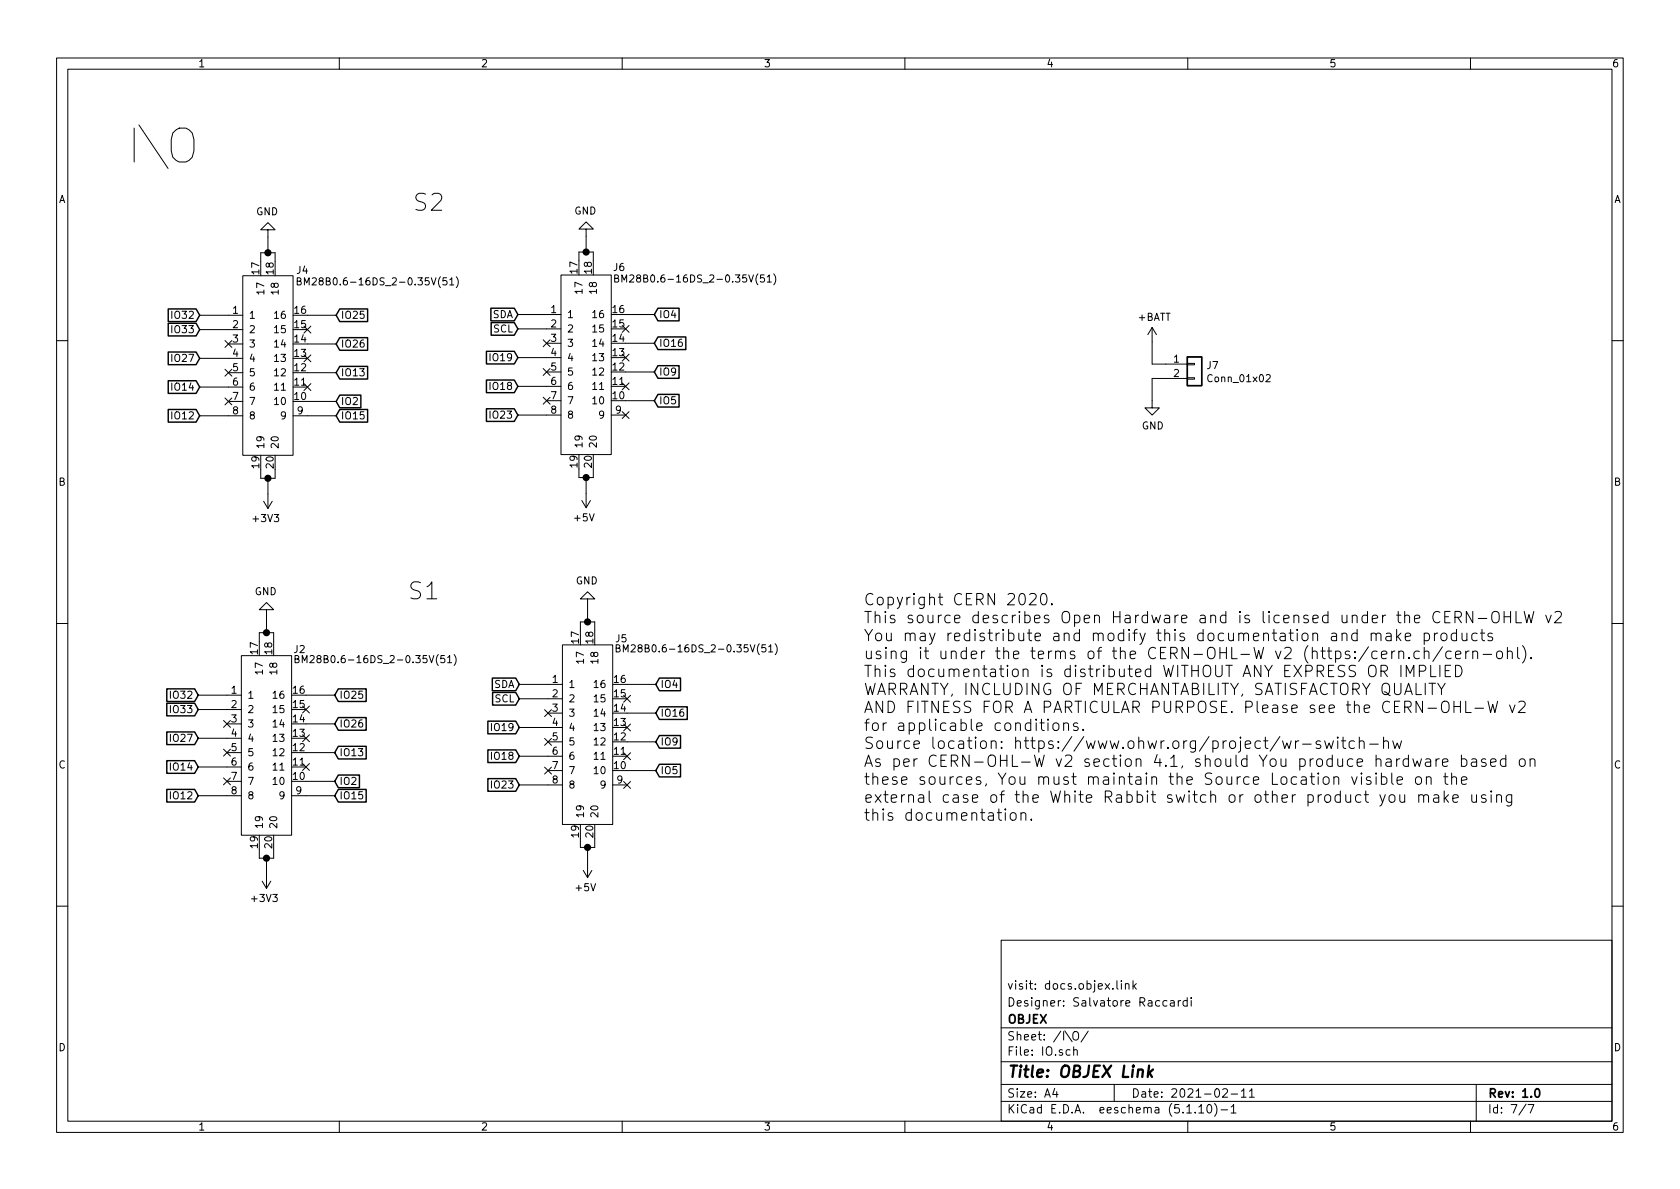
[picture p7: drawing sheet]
<svg xmlns="http://www.w3.org/2000/svg" width="297mm" height="210mm" viewBox="0 0 297 210" stroke-linecap="round" stroke-linejoin="round" font-family="sans-serif">
<g fill="none" stroke="#000" stroke-width=".18">
<path d="M10 10.3h277v189.9h-277zM12 12.2h273v186.1h-273zM60 10.3v1.9M110 10.3v1.9M160 10.3v1.9M210 10.3v1.9M260 10.3v1.9M35.3 55.7h7.6M35.3 58.3h7.6M42.9 48.8h8.9v31.7h-8.9zM46.1 46.2v-1.5h2.5v1.5M47.4 40.6h1.2l-1.2-1.2-1.3 1.2h1.3v4.1"/>
<path d="M52.6 49.7h.5l.1-.2v-.3l-.6-.1v1.3h.4l.2-.1 .1-.3-.3-.3M53.7 57.7l1.3 1.2M53.8 50.4v-1.3l.4 .9 .5-.9v1.3M54.4 55.7h5M55 57.7l-1.3 1.2M79 49.1h-.6l-.1 .6 .5-.1 .2 .3v.3l-.2 .2-.5-.1M79.5 49.5l.4-.4v1.3M79.5 50.4h.7M80.7 48.9a1.47 1.47 0 0 1 0 2M91.6 55.6h7.6M91.6 58.2h7.6M99.2 48.6h8.9v31.8h-8.9z"/>
<path d="M102.4 46.1v-1.5h2.5v1.5M103.6 40.5h1.3l-1.3-1.3-1.2 1.3h1.2v4.1M108.7 49.2h.5l.1-.2v-.3l-.6-.1v1.3h.5l.1-.1 .1-.4-.3-.2M110 49.9v-1.3l.4 .9 .4-.9v1.3M110 57.6l1.2 1.2M110.6 55.6h5.1M111.2 57.6l-1.2 1.2M135.1 48.6h-.6l-.1 .6 .5-.1 .3 .2v.4l-.3 .2-.5-.1M135.7 49l.3-.4v1.3M135.7 49.9h.7M136.8 48.4a1.47 1.47 0 0 1 0 2M203.7 57.9v6.5h6.2"/>
<path d="M203.7 57.9l-.8 1.3M203.7 57.9l.8 1.3M10 60.2h2M35.3 63.4h7.6M35.3 68.4h7.6M35.3 73.5h7.6M39.8 70.4l1.2 1.2M39.8 65.3l1.2 1.2M39.8 60.2l1.2 1.2M40.4 60.8h2.5M40.4 65.9h2.5M40.4 71h2.5"/>
<path d="M41 70.4l-1.2 1.2M41 65.3l-1.2 1.2M41 60.2l-1.2 1.2M51.8 73.5h7.6M53.7 62.8l1.3 1.2M53.7 67.8l1.3 1.3M54.4 60.8h5M54.4 65.9h5M54.4 71h5M55 62.8l-1.3 1.2M55 67.8l-1.3 1.3M91.6 63.2h7.6"/>
<path d="M91.6 68.3h7.6M91.6 73.4h7.6M96 70.3l1.3 1.2M96 65.2l1.3 1.2M96 60.1l1.3 1.2M96.6 60.7h2.6M96.6 65.8h2.6M96.6 70.9h2.6M97.3 70.3l-1.3 1.2M97.3 65.2l-1.3 1.2M97.3 60.1l-1.3 1.2M108.1 73.4h2.5"/>
<path d="M110 62.6l1.2 1.2M110 67.7l1.2 1.2M110 72.8l1.2 1.2M110.6 60.7h5.1M110.6 65.8h5.1M110.6 70.9h5.1M111.2 62.6l-1.2 1.2M111.2 67.7l-1.2 1.2M111.2 72.8l-1.2 1.2M209.9 66.8h1.3v.3h-1.3zM209.9 64.3h1.3v.2h-1.3zM209.9 66.9h-6.2v5.2h1.3l-1.3 1.3-1.3-1.3h1.3"/>
<path d="M223.9 66.4l.5-.2 .2 .4-.1 .2-.7 .7h.8M285 60.2h2M46.1 83.1v1.5h2.5v-1.5M46.6 88.6l.8 1.3M47.4 84.6v5.3M48.1 88.6l-.7 1.3M102.4 82.9v1.5h2.5v-1.5M102.9 88.5l.7 1.3M103.6 84.4v5.4M104.4 88.5l-.8 1.3M10 110.3h2M42.7 115.9h8.9v31.8h-8.9z"/>
<path d="M45.8 113.4v-1.5h2.6v1.5M47.1 107.8h1.3l-1.3-1.3-1.3 1.3h1.3v4.1M52.2 116.5h.5l.1-.2v-.3l-.6-.1v1.3h.5l.1-.1 .1-.3-.3-.3M53.4 117.2v-1.3l.4 .9 .5-.9v1.3M78.6 115.9h-.6l-.1 .6 .5-.1 .3 .3v.3l-.3 .2-.5-.1M79.1 116.3l.4-.4v1.3M79.1 117.2h.8M80.3 115.7a1.47 1.47 0 0 1 0 2M99.4 114h8.9v31.8h-8.9zM102.6 111.5v-1.5h2.6v1.5M103.9 105.9h1.3l-1.3-1.3-1.3 1.3h1.3v4.1M108.9 114.6h.6l.1-.2v-.3l-.7-.1v1.3h.5l.2-.1 .1-.3-.4-.3"/>
<path d="M110.2 115.3v-1.3l.4 .9 .4-.9v1.3M135.4 114h-.7v.6l.5-.1 .2 .3v.3l-.2 .2-.5-.1M135.9 114.4l.4-.4v1.3M135.9 115.3h.7M137.1 113.8a1.47 1.47 0 0 1 0 2M182 105.1l.3-.2h.5l.3 .2 .1 .4-.1 .3-1.1 1.2h1.2M184.1 105.1a.49 .49 0 0 1 .5-.1 .49 .49 0 0 1 .4 .3 1.03 1.03 0 0 1-.6 1.7 1.18 1.18 0 0 1-.4-1.7zM186 106.8v.2l-.1-.1 .1-.1v.2M242.4 112.2a.49 .49 0 0 1 .9 0v1.1M242.4 112v1.3M243.3 112.2l.1-.1a.48 .48 0 0 1 .8 .1v1.1M244.2 115.8l1-.2-.1-.4-.5-.1-.4 .3 .1 1 .3 .1 .5-.1"/>
<path d="M245.1 112.1l.2-.1 .6 .1 .1 1.2M246 112.4l-.7 .1a.39 .39 0 0 0-.3 .4 .39 .39 0 0 0 .3 .4l.7-.1M246.1 115.1v1.4M246.6 115.1l-.3 .1-.2 .3M246.9 111.3v2M247.1 112.5l.6 .8M247.3 115.3a.49 .49 0 0 1 .9 .1v1.1M247.3 115.1v1.4M247.7 112l-.8 .7M247.7 117.6v2.1M248.5 112.6l.9-.2-.1-.3-.6-.1-.2 .2 .1 1 .1 .1 .6-.1M248.6 119.7v-2.1l.7 1.5 .7-1.5v2.1"/>
<path d="M249.1 116.3l.1 .1-.1 .1-.1-.1 .1-.1v.2M251 115.2l-.6-.1-.4 .4v.6l.2 .3 .2 .1 .6-.1M251 118.7h.7a.54 .54 0 0 0 .4-.5 .54 .54 0 0 0-.4-.6h-.7v2.1M251.8 112.1l.6-.1 .4 .3v.6l-.2 .3-.2 .1-.6-.1M251.8 115.3a.47 .47 0 0 1 .9 .1v1.1M251.8 112v2M251.8 114.5v2M253 117.6v2.1h.9M253.6 112v1.3M254.2 112l-.4 .1-.2 .2M254.6 117.6v2.1M254.9 112.2a.55 .55 0 0 1 .5-.3 .55 .55 0 0 1 .4 .4v.6a.55 .55 0 0 1-.5 .4 .55 .55 0 0 1-.5-.4z"/>
<path d="M255 114.4l-1.7 2.6M255.4 109.1h.7M255.5 118.6h.7M256.4 108.1h-1v2h1M256.5 117.6h-1v2.1h1M256.6 115.2l-.6-.1-.4 .4v.6l.2 .3 .2 .1 .6-.1M257.3 109.2h.7a.54 .54 0 0 0 .4-.6 .54 .54 0 0 0-.4-.5h-.7v2M257.4 115.8l.9-.2-.1-.4-.6-.1-.2 .3 .1 1 .1 .1 .6-.1M257.4 117.6a1.06 1.06 0 0 1 1.1 .7 1.06 1.06 0 0 1-.4 1.3l-.7 .1zM257.5 112.1l-.5-.1-.4 .3v.6l.2 .3 .2 .1 .5-.1M257.5 111.3v2M257.7 109.2l.7 .9"/>
<path d="M258.5 112l.1 1.2a.53 .53 0 0 0 .8-.1M259.2 115.1v1.4M259.4 112v1.3M259.7 115.1l-.3 .1-.2 .3M260.4 108.1v2l-1.1-2v2M260.4 115.3a.52 .52 0 0 1 .8-.1l.1 1.3M260.4 115.1v1.4M261.2 112.1l-.6-.1-.4 .3v.6l.2 .3 .2 .1 .6-.1M261.4 109.4h1.5M261.7 112h.8M262 111.3v1.7l.1 .2 .4 .1M262.2 115.7h1.6"/>
<path d="M263.9 108.4a.66 .66 0 0 1 .7-.3 .66 .66 0 0 1 .5 .7v.6a.66 .66 0 0 1-.4 .7 .66 .66 0 0 1-.7-.1 1.58 1.58 0 0 1-.1-1.6zM263.9 112.1a.5 .5 0 0 0-.8 .1l.1 .3a.68 .68 0 0 1 .7 .4v.3l-.2 .1-.6-.1M264.7 115.3a.55 .55 0 0 1 .5-.2 .55 .55 0 0 1 .5 .4v.6a.54 .54 0 0 1-.6 .4 .54 .54 0 0 1-.5-.4zM265.9 109.1h1.2M265.9 108.1v2M266.5 115.3a.49 .49 0 0 1 .9 .1v1.1M266.5 114.5v2M267.1 108.1v2M268 108.1v2h1M268.3 114.5v1.7l.3 .3M269.2 114.2a2.29 2.29 0 0 1 0 3M269.5 108.1l.5 2 .3-1.4 .4 1.4 .5-2"/>
<path d="M270.7 116.3l.1 .1-.1 .1v-.2v.2M273.3 108.8l.5 1.3 .5-1.3M274.9 108.3l.3-.2h.5l.3 .2 .1 .4-.1 .3-1.2 1.1h1.3M285 110.3h2M35.1 122.9h7.6M35.1 125.5h7.6M35.1 130.6h7.6M35.1 135.6h7.6M39.5 137.6l1.2 1.2M39.5 132.5l1.2 1.2M39.5 127.4l1.2 1.2M40.1 128h2.6"/>
<path d="M40.1 133.1h2.6M40.1 138.2h2.6M40.7 137.6l-1.2 1.2M40.7 132.5l-1.2 1.2M40.7 127.4l-1.2 1.2M53.5 124.9l1.2 1.2M53.5 129.9l1.2 1.3M53.5 135l1.2 1.2M54.1 122.9h5.1M54.1 128h5.1M54.1 133.1h5.1M54.1 138.2h5.1"/>
<path d="M54.7 124.9l-1.2 1.2M54.7 129.9l-1.2 1.3M54.7 135l-1.2 1.2M91.8 121h7.6M91.8 123.6h7.6M91.8 128.6h7.6M91.8 133.7h7.6M91.8 138.8h7.6M96.3 125.5l1.2 1.2M96.3 130.6l1.2 1.2M96.3 135.7l1.2 1.2M96.9 126.1h2.5"/>
<path d="M96.9 131.2h2.5M96.9 136.3h2.5M97.5 125.5l-1.2 1.2M97.5 130.6l-1.2 1.2M97.5 135.7l-1.2 1.2M108.3 138.8h2.6M110.3 123l1.2 1.2M110.3 138.2l1.2 1.2M110.3 133.1l1.2 1.2M110.3 128l1.2 1.3M110.9 121h5.1M110.9 126.1h5.1"/>
<path d="M110.9 131.2h5.1M110.9 136.3h5.1M111.5 123l-1.2 1.2M111.5 138.2l-1.2 1.2M111.5 133.1l-1.2 1.2M111.5 128l-1.2 1.3M183.9 127.8h.7M184.1 127.2v1.7l.2 .2 .3 .1M185.3 127.2l-.1 .1h.2l-.1-.1v.1M185.3 127.8v1.4M186.3 128a.55 .55 0 0 1 .5-.2 .55 .55 0 0 1 .4 .4v.6a.55 .55 0 0 1-.5 .4 .55 .55 0 0 1-.5-.4zM188.1 128a.5 .5 0 0 1 .8 .1v1.1"/>
<path d="M188.1 127.8v1.4M190.6 127.9l-.5-.1-.3 .3 .1 .3 .7 .2 .1 .2-.1 .3-.2 .1-.6-.1M191.5 129l.1 .1-.1 .1-.1-.1 .1-.1v.2M226.8 131l.4 1.4 .3-1 .4 1 .4-1.4M229.1 131v1.4M229.6 131l-.3 .1-.2 .3M230.3 131.6h1.5M233.5 131.1a.48 .48 0 0 0-.8 .2l.1 .3a.68 .68 0 0 1 .8 .4l-.3 .4-.6-.1M234.2 131l.4 1.4 .4-1 .4 1 .4-1.4M236.5 130.3l-.1 .1h.2l-.1-.1v.2M236.5 131v1.4M237.2 131h.7"/>
<path d="M237.5 130.3v1.7l.1 .3 .3 .1M239 137.4l.5 1.3 .5-1.3M239.5 131.1l-.6-.1-.4 .4v.6l.2 .3 .2 .1 .6-.1M240.3 131.2a.52 .52 0 0 1 .8-.1l.1 1.3M240.3 130.3v2.1M240.7 137.4v1.3M242.2 131.6h1.5M242.3 137.5l-.4-.1-.3 .2 .1 .3 .6 .2 .1 .2-.1 .3-.1 .1-.6-.1M243.3 137.4v1.3M244.2 137.5l.6-.1 .4 .3v.6l-.2 .3-.2 .1-.6-.1M244.2 136.7v2M244.6 131.2a.5 .5 0 0 1 .9 .1v1.1"/>
<path d="M244.6 130.3v2.1M246.1 136.7v1.7l.3 .3M246.3 131l.3 1.4 .4-1 .4 1 .4-1.4M247 138l1-.2-.1-.3-.6-.1-.3 .2 .1 1 .2 .1 .6-.1M249.8 134.2l.4 1.3 .4-.9 .4 .9 .3-1.3M250.4 137.6a.55 .55 0 0 1 .5-.3 .55 .55 0 0 1 .4 .4v.6a.55 .55 0 0 1-.5 .4 .55 .55 0 0 1-.5-.4zM252.1 134.3l.2-.1 .6 .1 .1 1.2M252.2 137.6a.47 .47 0 0 1 .8 0v1.1M252.2 137.4v1.3M253 134.7l-.7 .1a.39 .39 0 0 0-.3 .3 .39 .39 0 0 0 .3 .4l.7-.1M253.9 134.2v1.3M254.2 120.8l.7 1.1 .6-1.1"/>
<path d="M254.5 134.2l-.4 .1-.2 .3M254.9 121.9v.9M255 134.8l1-.1-.1-.4-.6-.1-.3 .3 .1 .9 .2 .1 .6-.1M255.2 137.4h.8M255.3 139.9v2M255.5 136.7v1.7l.1 .2 .4 .1M256.7 137.6a.5 .5 0 0 1 .8 0v1.1M256.7 136.7v2M257.1 124v2M257.1 124.9h1.1M258.2 124v2M258.4 134.3l.6-.1 .4 .4v.5l-.2 .3-.2 .1-.6-.1"/>
<path d="M258.4 138l1-.2-.1-.3-.6-.1-.3 .2 .1 1 .2 .1 .6-.1M258.4 133.5v2M259.2 124v2h.9M260.2 134.3l.2-.1 .6 .1 .1 1.2M260.8 125.2h1.5M261.1 134.7l-.7 .1a.39 .39 0 0 0-.3 .3 .39 .39 0 0 0 .3 .4l.7-.1M262.7 134.3a.48 .48 0 0 0-.8 .2l.1 .3a.68 .68 0 0 1 .8 .3l-.3 .4-.6-.1M263.1 124l.5 2 .3-1.4 .4 1.4 .5-2M263.6 134.8l.9-.1-.1-.4-.5-.1-.3 .3 .1 .9 .2 .1 .5-.1M263.7 139.9l-.1 .1h.2l-.1-.1v.1M266.2 134.3l-.5-.1-.4 .4v.5l.2 .3 .2 .1 .5-.1M266.2 133.5v2"/>
<path d="M266.9 124.7l.5 1.3 .5-1.3M268.5 124.2l.3-.2h.5l.3 .2 .1 .4-.1 .3-1.2 1.1h1.3M268.7 134.4a.55 .55 0 0 1 .5-.2 .55 .55 0 0 1 .5 .4v.5a.54 .54 0 0 1-.5 .4 .54 .54 0 0 1-.6-.4zM270.5 134.4a.52 .52 0 0 1 .8-.1l.1 1.2M270.5 134.2v1.3M35.1 140.7h7.6M45.8 150.2v1.6h2.6v-1.6M46.4 155.8l.7 1.3M47.1 151.8v5.3M47.9 155.8l-.8 1.3M51.6 140.7h7.6M102.6 148.3v1.6h2.6v-1.6"/>
<path d="M103.1 153.9l.8 1.3M103.9 149.9v5.3M104.6 153.9l-.7 1.3M177.7 143.7v1.4M178.7 143.9a.53 .53 0 0 1 .5-.2 .53 .53 0 0 1 .5 .4v.6a.54 .54 0 0 1-.6 .4 .54 .54 0 0 1-.5-.4zM180.5 143.9a.5 .5 0 0 1 .9 .1v1.1M180.5 143.7v1.4M182.3 144.9v.2l-.1-.1 .1-.1v.2M244 140.5l.4 1.4M244.9 140.5l-.7 1.9-.2 .1M245.7 140.7a.53 .53 0 0 1 .5-.2 .53 .53 0 0 1 .4 .4v.6a.54 .54 0 0 1-.5 .4 .54 .54 0 0 1-.5-.4zM247.5 140.5l.1 1.3a.52 .52 0 0 0 .8-.1"/>
<path d="M248.4 140.5v1.4M250.9 140.7a.52 .52 0 0 1 .7-.1l.1 1.3M250.9 140.5v1.4M251.7 140.8l.1-.2a.48 .48 0 0 1 .8 .2v1.1M253.5 140.6l.2-.1 .6 .1 .1 1.3M254.4 141l-.7 .1a.39 .39 0 0 0-.3 .4 .39 .39 0 0 0 .3 .4l.7-.1M255.5 141.1l.6 .8M256.1 140.5l-.8 .8M256.9 141.2l.9-.2-.1-.4-.6-.1-.2 .3 .1 1 .1 .1 .6-.1M260.2 140.5l.1 1.3a.52 .52 0 0 0 .8-.1M261.1 140.5v1.4M262.7 140.6a.48 .48 0 0 0-.8 .2l.1 .3a.68 .68 0 0 1 .8 .4l-.3 .4-.6-.1"/>
<path d="M263.7 140.5v1.4M264.6 140.7a.49 .49 0 0 1 .9 .1v1.1M264.6 140.5v1.4M267.3 140.5v1.7a.56 .56 0 0 1-.9 .2M267.3 140.6l-.6-.1-.4 .4v.6l.2 .3 .2 .1 .6-.1M10 160.2h2M177 166.3h108v32h-108zM197.5 173.4v1.3l.2 .2M198.3 173.4v.2M198.3 173.9v1M199 174.1l.2-.2 .3 .1 .1 .9M199 173.9v1"/>
<path d="M200.3 173.4v1.5M200.5 174.4l.4 .5M200.9 173.9l-.6 .6M206.3 177l-.4-.1-.3 .3 .1 .6 .2 .1 .4-.1M207 177h.5l.1 .9M207.6 177.3l-.5 .1-.2 .2 .1 .2 .1 .1 .5-.1M208.3 176.9v1M208.8 176.9l-.3 .1-.2 .2M209.9 177l-.4-.1-.3 .3v.6l.3 .1 .4-.1M209.9 176.4v1.5M210.6 176.4v.2M210.6 176.9v1"/>
<path d="M285 160.2h2M60 198.3v1.9M110 198.3v1.9M160 198.3v1.9M177 194.8h108M177 191.8h108M177 187.8h108M177 181.8h108M186.5 192.5l-.4 1h1M186.8 193v1M188.3 182.3l1.3 1.9M189.2 185.7l-.4-.1-.3 .3 .1 .6h.6"/>
<path d="M189.8 182.6a.5 .5 0 0 1 .5-.2 .5 .5 0 0 1 .4 .5v.5a.51 .51 0 0 1-.5 .5 .51 .51 0 0 1-.5-.5zM189.8 185.7l.3-.1 .3 .1 .1 .9M189.8 185.1v1.5M192.4 182.3l-1.3 2M197 191.8v3M210 198.3v1.9M211.3 196.7v.1M212 195.8l.4-.5v1.5M212 196.8h.8M213.5 195.5l.2-.2a.81 .81 0 0 1 .6 .6 .81 .81 0 0 1-.3 .8l-.1 .1a.79 .79 0 0 1-.4-1.3zM214.8 195.1a1.79 1.79 0 0 1 0 2.3M215.9 196.3h1.1"/>
<path d="M216.2 192.7l.2-.2h.4l.2 .5-.9 1h.9M217.7 195.8l.4-.5v1.5M217.7 193.5h1.1M217.7 196.8h.8M219.5 193l.4-.5v1.5M219.5 194h.8M220.9 193l.4-.5v1.5M220.9 194h.9M260 198.3v1.9M261 191.8v6.5M269.8 195.2l-1.2 2M270.2 195.3h1l-.6 1.5"/>
</g>
<path d="M271.5 192.7l.2-.2a.81 .81 0 0 1 .6 .6 .81 .81 0 0 1-.3 .8l-.1 .1a.79 .79 0 0 1-.4-1.3z" fill="none" stroke="#000" stroke-width=".3"/>
<path d="M203.2 188.4l-.3 2M203.2 189.7l.5 .7M203.9 189.1l-.9 .8" fill="none" stroke="#000" stroke-width=".41"/>
<g fill="none" stroke="#000" stroke-width=".25">
<path d="M29.7 57.2h5l.6 1.1-.6 1.1h-5zM29.7 54.6h5l.6 1.1-.6 1.2h-5zM60.1 59.7h4.9v2.2h-4.9l-.7-1.1zM60.1 54.6h4.9v2.3h-4.9l-.7-1.2zM86.8 54.5h4.1l.7 1.1-.7 1.1h-4.1zM86.8 57h4.1l.7 1.2-.7 1.1h-4.1zM116.3 54.5h3.8v2.2h-3.8l-.6-1.1zM116.3 59.6h5v2.2h-5l-.6-1.1zM29.7 62.2h5l.6 1.2-.6 1.1h-5zM29.7 67.3h5l.6 1.1-.6 1.2h-5zM29.7 72.4h5l.6 1.1-.6 1.1h-5zM60.1 64.8h4.9v2.2h-4.9l-.7-1.1z"/>
<path d="M60.1 72.4h4.9v2.2h-4.9l-.7-1.1zM60.1 69.9h3.7v2.2h-3.7l-.7-1.1zM86 72.3h4.9l.7 1.1-.7 1.1h-4.9zM86 62.1h4.9l.7 1.1-.7 1.2h-4.9zM86 67.2h4.9l.7 1.1-.7 1.1h-4.9zM116.3 64.7h3.8v2.2h-3.8l-.6-1.1zM116.3 69.7h3.8v2.3h-3.8l-.6-1.1zM209.9 63.1h2.6v5.1h-2.6zM87 119.9h4.2l.6 1.1-.6 1.1h-4.2zM116.6 119.9h3.7v2.2h-3.7l-.6-1.1zM29.5 134.5h4.9l.7 1.1-.7 1.1h-4.9zM29.5 129.4h4.9l.7 1.2-.7 1.1h-4.9z"/>
<path d="M29.5 139.6h4.9l.7 1.1-.7 1.1h-4.9zM29.5 124.4h4.9l.7 1.1-.7 1.1h-4.9zM29.5 121.8h4.9l.7 1.1-.7 1.1h-4.9zM59.8 126.9h4.9v2.2h-4.9l-.6-1.1zM59.8 121.8h4.9v2.2h-4.9l-.6-1.1zM59.8 132h4.9v2.2h-4.9l-.6-1.1zM59.8 139.6h4.9v2.2h-4.9l-.6-1.1zM59.8 137.1h3.8v2.2h-3.8l-.6-1.1zM86.3 137.7h4.9l.6 1.1-.6 1.1h-4.9zM86.3 127.5h4.9l.6 1.1-.6 1.2h-4.9zM86.3 132.6h4.9l.6 1.1-.6 1.1h-4.9zM87.1 122.4h4.1l.6 1.2-.6 1.1h-4.1z"/>
<path d="M116.6 130.1h3.7v2.2h-3.7l-.6-1.1zM116.6 125h4.9v2.2h-4.9l-.6-1.1zM116.6 135.1h3.7v2.3h-3.7l-.6-1.1z"/>
</g>
<g fill="#000" stroke="#000" stroke-width=".25">
<circle cx="47.4" cy="44.7" r=".51"/>
<circle cx="103.6" cy="44.6" r=".51"/>
<circle cx="47.4" cy="84.6" r=".51"/>
<circle cx="103.6" cy="84.4" r=".51"/>
<circle cx="47.1" cy="111.9" r=".51"/>
<circle cx="103.9" cy="110" r=".51"/>
<circle cx="47.1" cy="151.8" r=".51"/>
<circle cx="103.9" cy="149.9" r=".51"/>
</g>
<text font-size="8.3" x="22.2" y="29">I\O</text>
<g font-size="4.2">
<text x="72.9" y="37.3">S2</text>
<text x="72" y="106">S1</text>
</g>
<g font-size="2.8">
<text x="152.7" y="107.1">Copyright CERN 2020.</text>
<text x="152.7" y="110.2">This source describes Open Hardware and is licensed under the CERN-OHLW v2</text>
<text x="152.7" y="113.4">You may redistribute and modify this documentation and make products</text>
<text x="152.7" y="116.6">using it under the terms of the CERN-OHL-W v2 (https:/cern.ch/cern-ohl).</text>
<text x="152.7" y="119.8">This documentation is distributed WITHOUT ANY EXPRESS OR IMPLIED</text>
<text x="152.7" y="122.9">WARRANTY, INCLUDING OF MERCHANTABILITY, SATISFACTORY QUALITY</text>
<text x="152.7" y="126.1">AND FITNESS FOR A PARTICULAR PURPOSE. Please see the CERN-OHL-W v2</text>
<text x="152.7" y="129.3">for applicable conditions.</text>
<text x="152.7" y="132.5">Source location: https://www.ohwr.org/project/wr-switch-hw</text>
<text x="152.7" y="135.6">As per CERN-OHL-W v2 section 4.1, should You produce hardware based on</text>
<text x="152.7" y="138.8">these sources, You must maintain the Source Location visible on the</text>
<text x="152.7" y="142">external case of the White Rabbit switch or other product you make using</text>
<text x="152.7" y="145.2">this documentation.</text>
<text x="178" y="190.5">Title: OBJEX Link</text>
</g>
<g font-size="2.1">
<text x="178" y="178">Designer: Salvatore Raccardi</text>
<text x="178" y="175">visit: docs.objex.link</text>
<text x="178" y="184">Sheet: /I\O/</text>
<text x="178" y="181">OBJEX</text>
<text x="178" y="186.7">File: IO.sch</text>
<text x="178" y="196.9">KiCad E.D.A. eeschema (5.1.10)-1</text>
<text x="178" y="194.1">Size: A4</text>
<text x="200" y="194.1">Date: 2021-02-11</text>
<text x="263" y="194.1">Rev: 1.0</text>
<text x="263" y="196.9">Id: 7/7</text>
</g>
<g font-size="1.8">
<text x="35" y="11.9">1</text>
<text x="85" y="11.9">2</text>
<text x="135" y="11.9">3</text>
<text x="185" y="11.9">4</text>
<text x="235" y="11.9">5</text>
<text x="285" y="11.9">6</text>
<text x="10.4" y="35.9">A</text>
<text x="285.4" y="35.9">A</text>
<text x="45.3" y="38.1">GND</text>
<text x="101.5" y="37.9">GND</text>
<text x="108.5" y="47.9">J6</text>
<text x="45.8" y="48.5" transform="rotate(-90 45.8 48.5)">17</text>
<text x="46.7" y="51.7" transform="rotate(-90 46.7 51.7)">17</text>
<text x="48.4" y="48.5" transform="rotate(-90 48.4 48.5)">18</text>
<text x="49.3" y="51.7" transform="rotate(-90 49.3 51.7)">18</text>
<text x="52.5" y="48.4">J4</text>
<text x="54.9" y="50.5">BM28B0.6-16DS_2-0.35V(51)</text>
<text x="102.1" y="48.3" transform="rotate(-90 102.1 48.3)">17</text>
<text x="103" y="51.6" transform="rotate(-90 103 51.6)">17</text>
<text x="104.6" y="48.3" transform="rotate(-90 104.6 48.3)">18</text>
<text x="105.5" y="51.6" transform="rotate(-90 105.5 51.6)">18</text>
<text x="111" y="50">BM28B0.6-16DS_2-0.35V(51)</text>
<text x="30.7" y="58.9">IO33</text>
<text x="30.7" y="56.4">IO32</text>
<text x="41.2" y="55.5">1</text>
<text x="41.2" y="58">2</text>
<text x="43.9" y="56.4">1</text>
<text x="43.9" y="58.9">2</text>
<text x="48.8" y="58.9">15</text>
<text x="48.8" y="56.4">16</text>
<text x="52.1" y="58">15</text>
<text x="52.1" y="55.5">16</text>
<text x="60.2" y="56.4">IO25</text>
<text x="87" y="56.3">SDA</text>
<text x="87.2" y="58.8">SCL</text>
<text x="97.4" y="55.4">1</text>
<text x="97.4" y="57.9">2</text>
<text x="100.2" y="56.3">1</text>
<text x="100.2" y="58.8">2</text>
<text x="105.1" y="58.8">15</text>
<text x="105.1" y="56.3">16</text>
<text x="108.4" y="57.9">15</text>
<text x="108.4" y="55.4">16</text>
<text x="116.5" y="56.3">IO4</text>
<text x="201.2" y="56.7">+BATT</text>
<text x="30.7" y="64">IO27</text>
<text x="41.2" y="60.6">3</text>
<text x="41.2" y="63.1">4</text>
<text x="41.2" y="65.7">5</text>
<text x="43.9" y="61.5">3</text>
<text x="43.9" y="64">4</text>
<text x="48.8" y="64">13</text>
<text x="48.8" y="61.5">14</text>
<text x="52.1" y="65.7">12</text>
<text x="52.1" y="63.1">13</text>
<text x="52.1" y="60.6">14</text>
<text x="60.2" y="61.5">IO26</text>
<text x="86.9" y="63.9">IO19</text>
<text x="97.4" y="60.4">3</text>
<text x="97.4" y="63">4</text>
<text x="97.4" y="65.5">5</text>
<text x="100.2" y="61.3">3</text>
<text x="100.2" y="63.9">4</text>
<text x="105.1" y="63.9">13</text>
<text x="105.1" y="61.3">14</text>
<text x="108.4" y="65.5">12</text>
<text x="108.4" y="63">13</text>
<text x="108.4" y="60.4">14</text>
<text x="116.5" y="61.3">IO16</text>
<text x="207.5" y="64.1">1</text>
<text x="213.4" y="65.3">J7</text>
<text x="30.7" y="69.1">IO14</text>
<text x="41.2" y="68.2">6</text>
<text x="41.2" y="70.7">7</text>
<text x="43.9" y="66.5">5</text>
<text x="43.9" y="69.1">6</text>
<text x="43.9" y="71.6">7</text>
<text x="48.8" y="71.6">10</text>
<text x="48.8" y="69.1">11</text>
<text x="48.8" y="66.5">12</text>
<text x="52.1" y="70.7">10</text>
<text x="52.1" y="68.2">11</text>
<text x="60.2" y="66.5">IO13</text>
<text x="60.2" y="71.6">IO2</text>
<text x="86.9" y="69">IO18</text>
<text x="97.4" y="68.1">6</text>
<text x="97.4" y="70.6">7</text>
<text x="100.2" y="66.4">5</text>
<text x="100.2" y="69">6</text>
<text x="100.2" y="71.5">7</text>
<text x="105.1" y="71.5">10</text>
<text x="105.1" y="69">11</text>
<text x="105.1" y="66.4">12</text>
<text x="108.4" y="70.6">10</text>
<text x="108.4" y="68.1">11</text>
<text x="116.5" y="66.4">IO9</text>
<text x="116.5" y="71.5">IO5</text>
<text x="207.5" y="66.7">2</text>
<text x="213.9" y="67.6">Conn_01x02</text>
<text x="30.7" y="74.2">IO12</text>
<text x="41.2" y="73.3">8</text>
<text x="43.9" y="74.2">8</text>
<text x="49.8" y="74.2">9</text>
<text x="52.6" y="73.3">9</text>
<text x="60.2" y="74.2">IO15</text>
<text x="86.9" y="74">IO23</text>
<text x="97.4" y="73.1">8</text>
<text x="100.2" y="74">8</text>
<text x="106.1" y="74">9</text>
<text x="108.9" y="73.1">9</text>
<text x="201.9" y="75.9">GND</text>
<text x="45.8" y="82.7" transform="rotate(-90 45.8 82.7)">19</text>
<text x="46.7" y="79.5" transform="rotate(-90 46.7 79.5)">19</text>
<text x="48.4" y="82.7" transform="rotate(-90 48.4 82.7)">20</text>
<text x="49.3" y="79.5" transform="rotate(-90 49.3 79.5)">20</text>
<text x="102.1" y="82.6" transform="rotate(-90 102.1 82.6)">19</text>
<text x="103" y="79.4" transform="rotate(-90 103 79.4)">19</text>
<text x="104.6" y="82.6" transform="rotate(-90 104.6 82.6)">20</text>
<text x="105.5" y="79.4" transform="rotate(-90 105.5 79.4)">20</text>
<text x="10.4" y="85.9">B</text>
<text x="285.4" y="85.9">B</text>
<text x="44.9" y="92.3">+3V3</text>
<text x="101.7" y="92.2">+5V</text>
<text x="45" y="105.3">GND</text>
<text x="101.8" y="103.3">GND</text>
<text x="102.4" y="113.7" transform="rotate(-90 102.4 113.7)">17</text>
<text x="104.9" y="113.7" transform="rotate(-90 104.9 113.7)">18</text>
<text x="108.9" y="113.6">J5</text>
<text x="45.6" y="115.6" transform="rotate(-90 45.6 115.6)">17</text>
<text x="46.5" y="118.9" transform="rotate(-90 46.5 118.9)">17</text>
<text x="48.1" y="115.6" transform="rotate(-90 48.1 115.6)">18</text>
<text x="49" y="118.9" transform="rotate(-90 49 118.9)">18</text>
<text x="52" y="115.5">J2</text>
<text x="54.5" y="117.3">BM28B0.6-16DS_2-0.35V(51)</text>
<text x="103.3" y="117" transform="rotate(-90 103.3 117)">17</text>
<text x="105.8" y="117" transform="rotate(-90 105.8 117)">18</text>
<text x="111.3" y="115.4">BM28B0.6-16DS_2-0.35V(51)</text>
<text x="30.4" y="123.6">IO32</text>
<text x="40.9" y="122.7">1</text>
<text x="40.9" y="125.2">2</text>
<text x="43.7" y="123.6">1</text>
<text x="48.6" y="123.6">16</text>
<text x="51.9" y="125.2">15</text>
<text x="51.9" y="122.7">16</text>
<text x="60" y="123.6">IO25</text>
<text x="87.3" y="121.7">SDA</text>
<text x="87.5" y="124.2">SCL</text>
<text x="97.7" y="120.8">1</text>
<text x="97.7" y="123.3">2</text>
<text x="97.7" y="125.9">3</text>
<text x="100.5" y="121.7">1</text>
<text x="100.5" y="124.2">2</text>
<text x="105.4" y="124.2">15</text>
<text x="105.4" y="121.7">16</text>
<text x="108.6" y="125.9">14</text>
<text x="108.6" y="123.3">15</text>
<text x="108.6" y="120.8">16</text>
<text x="116.7" y="121.7">IO4</text>
<text x="30.4" y="131.2">IO27</text>
<text x="30.4" y="126.1">IO33</text>
<text x="40.9" y="127.8">3</text>
<text x="40.9" y="130.3">4</text>
<text x="43.7" y="126.1">2</text>
<text x="43.7" y="128.6">3</text>
<text x="43.7" y="131.2">4</text>
<text x="48.6" y="131.2">13</text>
<text x="48.6" y="128.6">14</text>
<text x="48.6" y="126.1">15</text>
<text x="51.9" y="130.3">13</text>
<text x="51.9" y="127.8">14</text>
<text x="60" y="128.6">IO26</text>
<text x="87.2" y="129.3">IO19</text>
<text x="97.7" y="128.4">4</text>
<text x="97.7" y="130.9">5</text>
<text x="100.5" y="126.7">3</text>
<text x="100.5" y="129.3">4</text>
<text x="100.5" y="131.8">5</text>
<text x="105.4" y="131.8">12</text>
<text x="105.4" y="129.3">13</text>
<text x="105.4" y="126.7">14</text>
<text x="108.6" y="130.9">12</text>
<text x="108.6" y="128.4">13</text>
<text x="116.7" y="131.8">IO9</text>
<text x="116.7" y="126.7">IO16</text>
<text x="10.4" y="135.9">C</text>
<text x="30.4" y="136.3">IO14</text>
<text x="40.9" y="132.8">5</text>
<text x="40.9" y="135.4">6</text>
<text x="40.9" y="137.9">7</text>
<text x="43.7" y="133.7">5</text>
<text x="43.7" y="136.3">6</text>
<text x="48.6" y="136.3">11</text>
<text x="48.6" y="133.7">12</text>
<text x="51.9" y="137.9">10</text>
<text x="51.9" y="135.4">11</text>
<text x="51.9" y="132.8">12</text>
<text x="60" y="133.7">IO13</text>
<text x="87.2" y="134.4">IO18</text>
<text x="97.7" y="133.5">6</text>
<text x="97.7" y="136">7</text>
<text x="100.5" y="134.4">6</text>
<text x="100.5" y="136.9">7</text>
<text x="105.4" y="136.9">10</text>
<text x="105.4" y="134.4">11</text>
<text x="108.6" y="136">10</text>
<text x="108.6" y="133.5">11</text>
<text x="116.7" y="136.9">IO5</text>
<text x="285.4" y="135.9">C</text>
<text x="30.4" y="141.3">IO12</text>
<text x="40.9" y="140.5">8</text>
<text x="43.7" y="138.8">7</text>
<text x="43.7" y="141.3">8</text>
<text x="48.6" y="138.8">10</text>
<text x="49.6" y="141.3">9</text>
<text x="52.3" y="140.5">9</text>
<text x="60" y="141.3">IO15</text>
<text x="60" y="138.8">IO2</text>
<text x="87.2" y="139.4">IO23</text>
<text x="97.7" y="138.6">8</text>
<text x="100.5" y="139.4">8</text>
<text x="106.3" y="139.4">9</text>
<text x="109.1" y="138.6">9</text>
<text x="45.6" y="149.9" transform="rotate(-90 45.6 149.9)">19</text>
<text x="46.5" y="146.7" transform="rotate(-90 46.5 146.7)">19</text>
<text x="48.1" y="149.9" transform="rotate(-90 48.1 149.9)">20</text>
<text x="49" y="146.7" transform="rotate(-90 49 146.7)">20</text>
<text x="102.4" y="148" transform="rotate(-90 102.4 148)">19</text>
<text x="103.3" y="144.8" transform="rotate(-90 103.3 144.8)">19</text>
<text x="104.9" y="148" transform="rotate(-90 104.9 148)">20</text>
<text x="105.8" y="144.8" transform="rotate(-90 105.8 144.8)">20</text>
<text x="44.7" y="159.5">+3V3</text>
<text x="101.9" y="157.6">+5V</text>
<text x="10.4" y="185.9">D</text>
<text x="285.4" y="185.9">D</text>
<text x="35" y="199.9">1</text>
<text x="85" y="199.9">2</text>
<text x="135" y="199.9">3</text>
<text x="185" y="199.9">4</text>
<text x="235" y="199.9">5</text>
<text x="285" y="199.9">6</text>
</g>
</svg>
